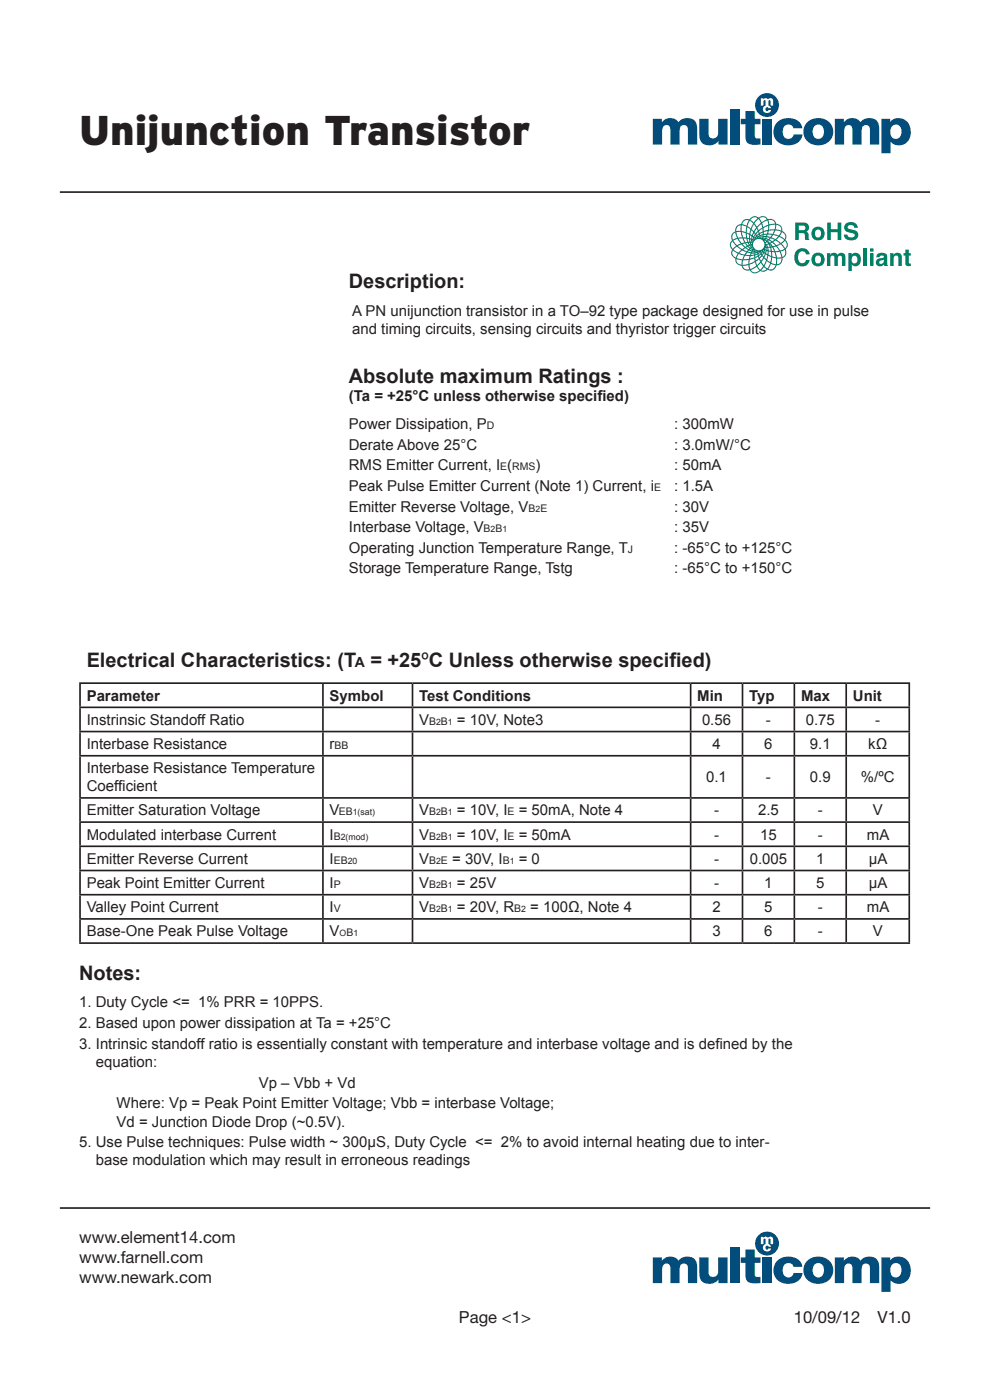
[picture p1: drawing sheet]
<svg xmlns="http://www.w3.org/2000/svg" width="210mm" height="297mm" viewBox="0 0 210 297" stroke-linecap="round" stroke-linejoin="round" font-family="sans-serif">
<path d="M12.7 40.8h184.6" fill="none" stroke="#231f20" stroke-width=".35"/>
<g fill="#034d7d">
<path d="M138.5 25.2h1.9v.8a2.16 2.16 0 0 1 3.5-.1 2.36 2.36 0 0 1 3.8 .1l.2 1v3.7h-2v-3.2a.87 .87 0 0 0-.9-1 .87 .87 0 0 0-.8 1v3.2h-2v-3.1a.87 .87 0 0 0-.8-1.1 .87 .87 0 0 0-.9 .9l-.1 3.3h-1.9z"/>
<path d="M148.3 25.2h2v3.2a1.04 1.04 0 0 0 1.2 1 1.04 1.04 0 0 0 .9-1.3v-2.9h1.9v5.5h-1.9v-.8a2.46 2.46 0 0 1-3.7 .1l-.3-.9z"/>
<path d="M154.8 23.2h2v7.5h-2z"/>
<path d="M158.1 23.6h2v1.6h1.2v1.2h-1.2v2.5a.85 .85 0 0 0 1.2 .5v1.3h-.8a1.78 1.78 0 0 1-2.4-1.9v-2.4h-1v-1.2h1z"/>
<path d="M161.7 25.2h2v5.5h-2z"/>
<path d="M164.7 26.1a3.4 3.4 0 0 1 5.4 .5l.1 .6h-1.9a1.13 1.13 0 0 0-1.3-.8 1.13 1.13 0 0 0-.9 1.2 1.31 1.31 0 0 0 .3 1.5 1.31 1.31 0 0 0 1.6 .1l.3-.7h1.9a3.2 3.2 0 0 1-5.5 1.3 2.96 2.96 0 0 1 0-3.7z"/>
<path d="M177.1 25.2h1.9v.8a2.16 2.16 0 0 1 3.5-.1 2.36 2.36 0 0 1 3.8 .1l.2 1v3.7h-2v-3.2a.87 .87 0 0 0-.9-1 .87 .87 0 0 0-.8 1v3.2h-2v-3.1a.87 .87 0 0 0-.8-1.1 .87 .87 0 0 0-.9 .9v3.3h-2z"/>
<path d="M171.1 26.1a3.2 3.2 0 0 1 3.7-.9 3.2 3.2 0 0 1 1.9 3.4 3.3 3.3 0 0 1-3.1 2.2 3.3 3.3 0 0 1-3.1-2.2 2.86 2.86 0 0 1 .6-2.5zM172.8 26.8a1.89 1.89 0 0 0 .3 2.6 1.46 1.46 0 0 0 1.5-.6 1.46 1.46 0 0 0 0-1.7 1.13 1.13 0 0 0-1.8-.3z"/>
<path d="M187 25.2h1.8v.6a2.5 2.5 0 0 1 2.7-.6 2.5 2.5 0 0 1 1.7 2.2 2.58 2.58 0 0 1-.9 2.9 2.58 2.58 0 0 1-3.1 .1l-.3-.3v2.4h-1.9zM189.1 26.9a1.84 1.84 0 0 0 .5 2.5 1.28 1.28 0 0 0 1.6-1.5 1.19 1.19 0 0 0-.6-1.4 1.19 1.19 0 0 0-1.5 .4z"/>
<circle cx="162.7" cy="22.3" r="2.54"/>
</g>
<path d="M161.4 20.9h.5v.2l.5-.3 .5 .3 .1-.2a.6 .6 0 0 1 .7 0 .6 .6 0 0 1 .3 .6v.9h-.5l-.1-1.1h-.3l-.1 1.1 .4 .3 .1 .3h-.5a.36 .36 0 0 0-.5-.1 .36 .36 0 0 0 0 .5 .36 .36 0 0 0 .5 .1v-.2h.6a.85 .85 0 0 1-1.4 .5 .85 .85 0 0 1 .2-1.4v-1l-.2-.2-.2 .2-.1 1h-.5z" fill="#fff"/>
<g fill="#034d7d">
<path d="M138.5 266.7h1.9v.8a2.16 2.16 0 0 1 3.5 0 2.36 2.36 0 0 1 3.8 .1l.2 .9v3.7h-2v-3.2a.87 .87 0 0 0-.9-.9 .87 .87 0 0 0-.8 .9v3.2h-2v-3.1a.87 .87 0 0 0-.8-1.1 .87 .87 0 0 0-.9 1l-.1 3.2h-1.9z"/>
<path d="M148.3 266.7h2v3.2a1.04 1.04 0 0 0 1.2 1 1.04 1.04 0 0 0 .9-1.2v-3h1.9v5.5h-1.9v-.7a2.46 2.46 0 0 1-3.7 0l-.3-.9z"/>
<path d="M154.8 264.7h2v7.5h-2z"/>
<path d="M158.1 265.1h2v1.6h1.2v1.2h-1.2v2.5a.85 .85 0 0 0 1.2 .5v1.3h-.8a1.78 1.78 0 0 1-2.4-1.9v-2.4h-1v-1.2h1z"/>
<path d="M161.7 266.7h2v5.5h-2z"/>
<path d="M164.7 267.7a3.4 3.4 0 0 1 5.4 .5l.1 .5h-1.9a1.13 1.13 0 0 0-1.3-.7 1.13 1.13 0 0 0-.9 1.1 1.31 1.31 0 0 0 .3 1.6 1.31 1.31 0 0 0 1.6 0l.3-.6h1.9a3.2 3.2 0 0 1-5.5 1.3 2.96 2.96 0 0 1 0-3.7z"/>
<path d="M177.1 266.7h1.9v.8a2.16 2.16 0 0 1 3.5 0 2.36 2.36 0 0 1 3.8 .1l.2 .9v3.7h-2v-3.2a.87 .87 0 0 0-.9-.9 .87 .87 0 0 0-.8 .9v3.2h-2v-3.1a.87 .87 0 0 0-.8-1.1 .87 .87 0 0 0-.9 1v3.2h-2z"/>
<path d="M171.1 267.6a3.2 3.2 0 0 1 3.7-.8 3.2 3.2 0 0 1 1.9 3.4 3.3 3.3 0 0 1-3.1 2.2 3.3 3.3 0 0 1-3.1-2.2 2.86 2.86 0 0 1 .6-2.6zM172.8 268.3a1.89 1.89 0 0 0 .3 2.6 1.46 1.46 0 0 0 1.5-.6 1.46 1.46 0 0 0 0-1.7 1.13 1.13 0 0 0-1.8-.3z"/>
<path d="M187 266.7h1.8v.7a2.5 2.5 0 0 1 2.7-.7 2.5 2.5 0 0 1 1.7 2.2 2.58 2.58 0 0 1-.9 2.9 2.58 2.58 0 0 1-3.1 .1l-.3-.3v2.4h-1.9zM189.1 268.4a1.84 1.84 0 0 0 .5 2.5 1.28 1.28 0 0 0 1.6-1.5 1.19 1.19 0 0 0-.6-1.3 1.19 1.19 0 0 0-1.5 .3z"/>
<circle cx="162.7" cy="263.8" r="2.54"/>
</g>
<path d="M161.4 262.4h.5v.2l.5-.2 .5 .2 .1-.1a.6 .6 0 0 1 .7-.1 .6 .6 0 0 1 .3 .6v.9h-.5l-.1-1.1h-.3l-.1 1.1 .4 .3 .1 .3h-.5a.36 .36 0 0 0-.5-.1 .36 .36 0 0 0 0 .6 .36 .36 0 0 0 .5 0v-.2h.6a.85 .85 0 0 1-1.4 .6 .85 .85 0 0 1 .2-1.5v-1l-.2-.1-.2 .1-.1 1h-.5z" fill="#fff"/>
<path d="M12.7 256.3h184.6" fill="none" stroke="#231f20" stroke-width=".35"/>
<path d="M156.4 47.8l.8-.2a1.28 1.28 0 0 1 1.7-1 1.28 1.28 0 0 1 2-.4 1.29 1.29 0 0 1 2 .3 1.31 1.31 0 0 1 1.7 1 1.27 1.27 0 0 1 1.3 1.5 1.27 1.27 0 0 1 .7 1.9 1.27 1.27 0 0 1 0 2 1.27 1.27 0 0 1-.6 1.8 1.27 1.27 0 0 1-1.3 1.6 1.27 1.27 0 0 1-1.9 .9l-.7 .4-.8-.1a1.36 1.36 0 0 1-2.3-.2 1.3 1.3 0 0 1-1.7-.9 1.28 1.28 0 0 1-1.3-1.5 1.28 1.28 0 0 1-.7-1.9 1.28 1.28 0 0 1 0-2 1.28 1.28 0 0 1 .7-1.9 1.45 1.45 0 0 1 .4-1.3zM159.3 57.3a1.11 1.11 0 0 0 1.8 0l-.6-.7zM162 56.6l-.5 .7 .6 .1 .5-.3zM160.7 56.4l.6 .8 .6-.7-.5-.8zM157.5 56.4a1.05 1.05 0 0 0 1.4 .7l-.2-.9zM163.5 56l-.5 1.1a1.04 1.04 0 0 0 1.5-.8zM159 56.2l.2 .9 1.2-.7-.2-.8zM162.7 55.4l-.5 1 .6 .5 .5-1zM162 54.8l-.5 .8 .5 .7 .3-.5a.54 .54 0 0 0 .2-.6 .54 .54 0 0 0-.5-.4zM160.3 55.5l.3 .7 .7-.7-.3-.5zM157.6 55.2l-.1 1 1.2-.2 .1-.9zM156.2 55v.4l.3 .5 .8 .3 .1-1zM164.8 54.8v1.3l.6-.3 .4-.7v-.3zM163.8 54.6l-.2 1.2 1 .3v-1.3zM159 55.1v.8l1.1-.5-.1-.6zM163 54.3l-.3 .9 .7 .4 .1-.2a.71 .71 0 0 0-.5-1.1zM161.7 54.3l-.5 .6 .2 .5 .5-.8zM160.2 54.7l.1 .6 .6-.5-.1-.4zM162.4 54l-.2 .6 .4 .4 .2-.8zM158.1 54.2l-.4 .8h.6a.54 .54 0 0 0 .6-.1 .54 .54 0 0 0 .1-.6zM156.7 53.9l-.4 .8 1.2 .3 .3-.8zM159.2 54.3l-.1 .6 .9-.3v-.4zM164.5 53.5l.3 1.1h.9l-.3-1.2zM155.5 53.1l-.2 .5 .1 .5 .7 .6 .4-.9zM161 54.3l.1 .3 .4-.4-.1-.2zM163.8 53.5v.9l.8 .2-.1-.3a.67 .67 0 0 0-.7-.8zM165.6 53.4l.4 1.1 .3-.2 .3-.4-.1-.9zM160.2 54.2v.3l.5-.3v-.2zM162.1 53.7l-.3 .5 .2 .2 .2-.6zM163 53.3v.7l.6 .3-.1-.9zM158.5 53.6l-.3 .4 .9 .1 .1-.4zM160.9 53.9v.2l.4-.3-.1-.1zM159.4 53.8l-.1 .3 .7-.1v-.2zM157 53.5l-.1 .2 1 .3 .4-.5-.9-.4zM161.8 53.5l-.2 .3 .1 .2 .2-.4zM160.2 53.8v.1l.4-.1v-.2zM162.6 53.2l-.1 .5 .3 .2v-.6zM160.8 53.6v.1l.3-.2zM161.5 53.3l-.1 .3zM162.3 53.1l-.1 .4 .1 .1 .1-.4zM155.8 52.7l-.2 .3 1 .6 .6-.6-.9-.7zM159.6 53.4l-.1 .2h.5v-.2zM158.9 53.1l-.2 .3 .6 .1 .1-.2zM160.2 53.4v.1l.4-.1zM162 53v.4zM160.8 53.2l.1-.1zM157.6 53l.8 .3 .3-.3-.6-.4zM161.3 53v.3zM164 52.4l.4 .9 .9-.1-.7-.9zM163.6 52.5l.1 .7 .5 .1-.4-.8zM159.8 53.1l-.1 .1h.4zM163 52.6v.5l.5 .1-.1-.6zM160.3 53.1v.1l.2-.2zM164.8 52.2l.7 1 .9-.4-.8-1zM159 53l.5 .1 .1-.1-.4-.2zM161.7 52.8v.3zM162.6 52.6v.4l.2 .1-.1-.5zM161.1 52.8v.2zM162.3 52.6l.1 .3v-.3zM160 52.8l-.1 .1h.2zM158.3 52.5l.6 .3a.37 .37 0 0 0-.2-.3 .37 .37 0 0 0-.4 0zM161.4 52.7v.2zM156.5 52.2l.4 .3a.53 .53 0 0 0 .5 .4 .53 .53 0 0 0 .5-.4l-.6-.7zM160.4 52.8l.1-.1zM159.3 52.7h.4zM155.4 51.2l-.3 .4-.1 .5 .4 .7 .7-.6zM161.9 52.6l.2 .2zM165.8 51.7l.7 1 .4-.6-.2-.8-.2-.2zM161.6 52.5l.1 .1zM160.2 52.5l-.1 .1zM158.8 52.3l.4 .3 .1-.1-.3-.3zM159.6 52.5h.3zM162.4 52.1l.3 .3zM157.5 51.8l.6 .6 .3-.2-.4-.6zM162.7 52l.2 .4 .4-.1-.2-.5zM162.1 52.2l.2 .2zM161.8 52.2l.1 .1zM159.2 52.1l.2 .2h.1zM163.3 51.8l.2 .5h.2zM160 52.2h.1zM163.5 51.6l.4 .6 .6-.1-.7-.6zM159.6 52l.2 .1zM158.2 51.6l.4 .5 .2-.1a.37 .37 0 0 0-.1-.4 .37 .37 0 0 0-.5 0zM155.6 51.1l.7 .9 .8-.3-.6-1zM164 51.3l.7 .7 .7-.3-.9-.7zM160.9 51.9a.11 .11 0 0 0 .2 0 .11 .11 0 0 0-.2 0zM161.9 51.9h.1zM159.9 51.9h.2zM158.8 51.5l.3 .4h.1l-.2-.4zM162.1 51.8l.3 .1zM159.3 51.5l.1 .3h.1zM162.4 51.6l.2 .2 .4-.1-.3-.4zM159.6 51.5l.3 .2zM161.8 51.6h.2zM160 51.5l.1 .1zM156.7 50.6l.6 1 .6-.2-.4-.8zM165.3 50.2l-.6 .6 .9 .8 .7-.7zM162.9 51.1l.4 .4 .3-.2-.5-.3zM162.2 51l-.2 .4a.3 .3 0 0 0 .3 0 .3 .3 0 0 0 .2-.3zM161.4 51.1v.3l.1-.4zM157.7 50.6l.4 .8 .4-.1-.2-.7zM160.2 51.2l.1 .2zM161.8 51l-.1 .4 .3-.4zM159.9 51.1l.1 .2zM158.6 50.7l.3 .6a.39 .39 0 0 0 0-.4 .39 .39 0 0 0-.3-.2zM159.5 50.9l.2 .4zM159.1 50.8l.1 .5h.1v-.4zM163.5 50.5l-.3 .3 .6 .4 .5-.3zM160.5 51v.2zM160.8 50.9v.1zM162.4 50.7a.27 .27 0 0 0 .2 .3 .27 .27 0 0 0 .3-.1zM161.2 50.9l-.1 .1zM160.2 50.7l.1 .3zM159.9 50.5l.1 .4zM155.6 49.6l-.2 .4 .1 .9 .8-.4-.3-1.2zM161.4 50.8l.2-.1zM160.7 50.5l-.1 .3zM161 50.7v.1l.1-.3zM161.9 50.6l.3 .1zM159.6 50.2l-.1 .5h.2l.1-.4zM164 49.9l-.4 .5 .9 .3 .6-.5zM162.6 50.3v.1a.39 .39 0 0 0 .3 .3 .39 .39 0 0 0 .4-.2zM165.9 49.2l-.5 .9 1.1 .6 .1-.4-.1-.5zM159.1 49.9v.7h.1a.37 .37 0 0 0 .2-.4 .37 .37 0 0 0-.3-.3zM160.5 50.2l-.1 .4zM161.3 50.4l.1 .1 .3-.1v-.1zM158.4 49.6l.1 .8 .4 .1v-.7zM161.9 50.3v.1l.4 .1 .1-.2zM160.8 50.4l.3-.2zM156.2 49.3l.4 1.1h.8l-.3-1.2zM157.4 49.2v.3a.74 .74 0 0 0 .9 .9l-.1-.9zM160.3 49.9l-.3 .4 .1 .1 .3-.4zM162.8 49.8l-.1 .3 .7 .2 .3-.5zM161.3 50.1v.1l.4-.1 .1-.2zM160.7 50.1v.1l.3-.2v-.2zM159.9 49.4l-.1 .7a.38 .38 0 0 0 .1-.7zM162 49.9v.2h.5l.1-.3zM164.5 48.9l-.4 .8 1.1 .3 .5-.9zM159.4 48.8l-.2 .9 .3 .2 .3-.6zM160.8 49.2l-.4 .5 .1 .1a.36 .36 0 0 0 .4-.2 .36 .36 0 0 0-.1-.4zM161.2 49.7v.1a.4 .4 0 0 0 .6-.5zM162 49.3v.3h.7l.1-.6zM163.1 49l-.2 .6h1l.3-.7zM158.5 48.2v.3a.72 .72 0 0 0 .5 1.1l.2-.9zM160.5 48.5l-.5 .7 .3 .3 .4-.5zM161 49.1l.1 .3 .7-.3-.1-.6zM157.4 47.8l-.1 1.2 .9 .2 .1-1.1zM159.9 47.6l-.2 .5a.54 .54 0 0 0-.3 .5 .54 .54 0 0 0 .5 .4l.5-.7zM156.5 48l-.3 .4v.6h.9l.1-1.2zM161.9 48.4l.1 .6 .9-.2 .1-.9zM164.7 47.7l-.2 1 1.2 .2v-.5l-.3-.4zM161.1 47.9a.53 .53 0 0 0-.4 .4 .53 .53 0 0 0 .2 .5l.8-.5-.2-.8zM163.2 47.8l-.1 .9 1.2-.1 .1-.9zM159 46.8l-.4 1.2 .7 .5 .5-1.1zM161.7 47.3l.2 .9 1.1-.5-.2-.9zM160.7 46.6l-.7 .8 .5 .7 .9-.8-.5-.8zM157.9 46.9l-.5 .7 1 .3 .4-1.2h-.5zM163 46.7l.2 .9 1.2-.2a1.05 1.05 0 0 0-1.4-.7zM159.3 46.4l-.2 .3 .8 .5 .8-.9-.6-.2zM161.1 46.3l.5 .8 1.1-.5a1.04 1.04 0 0 0-1.6-.3z" fill="#008164"/>
<circle cx="160.9" cy="51.9" r="1.33" fill="#fff"/>
<g fill="#008164">
<path d="M175.5 47.2h.7v1.4h1.5v-1.4h.7v3.7h-.7v-1.6h-1.5v1.6h-.7z"/>
<path d="M179.4 47.4a1.53 1.53 0 0 1 2.6 .9h-.8a.75 .75 0 0 0-.7-.6 .75 .75 0 0 0-.7 .5l.3 .3a2.24 2.24 0 0 1 1.9 1 1.43 1.43 0 0 1-2.1 1.4l-.7-.4-.2-.5v-.2h.7a.85 .85 0 0 0 .8 .6 .85 .85 0 0 0 .8-.5l-.3-.4a2.46 2.46 0 0 1-1.9-.9 1.12 1.12 0 0 1 .3-1.2z"/>
<path d="M169 53.1a1.62 1.62 0 0 1 2.7 .9h-.7a.86 .86 0 0 0-1-.7 .86 .86 0 0 0-.7 1 1.04 1.04 0 0 0 .2 1.2 1.04 1.04 0 0 0 1.1 .2l.4-.5h.7a1.64 1.64 0 0 1-1.9 1.3 1.64 1.64 0 0 1-1.3-1.9l.1-.9z"/>
<path d="M175.4 53.7h.7v.4a.86 .86 0 0 1 1.5 0 .91 .91 0 0 1 1.1-.4 .91 .91 0 0 1 .6 1v1.7h-.7v-1.7a.44 .44 0 0 0-.5-.5 .44 .44 0 0 0-.4 .6v1.6h-.7v-1.6a.45 .45 0 0 0-.4-.6 .45 .45 0 0 0-.5 .6v1.6h-.7z"/>
<path d="M183.1 52.7h.7v3.7h-.7z"/>
<path d="M188.8 53.7h.7v.4a.95 .95 0 0 1 1.1-.4 .95 .95 0 0 1 .7 .9v1.8h-.7v-1.6a.53 .53 0 0 0-.7-.6 .53 .53 0 0 0-.4 .7v1.5h-.7z"/>
<path d="M192.1 53h.7v.7h.4v.5h-.4v1.6l.4 .1v.5h-.6a.49 .49 0 0 1-.5-.5v-1.7h-.4v-.5h.4z"/>
<path d="M159.5 51.9a1.45 1.45 0 0 1 2.9 0 1.45 1.45 0 0 1-2.9 0zM159.7 51.9a1.25 1.25 0 0 0 2.5 0 1.25 1.25 0 0 0-2.5 0z"/>
<path d="M168.7 47.2h1.7a1.02 1.02 0 0 1 1.2 .7 1.02 1.02 0 0 1-.6 1.2 1.63 1.63 0 0 1 .6 1.6l.1 .2h-.9v-.2a1 1 0 0 0-.4-1.2h-1v1.4h-.7zM169.4 47.9v.9h.9a.5 .5 0 0 0 .5-.4 .5 .5 0 0 0-.5-.5z"/>
<path d="M172.1 49.5a1.45 1.45 0 0 1 2.9 0 1.45 1.45 0 0 1-2.9 0zM173 48.9a.83 .83 0 0 0-.1 1 .83 .83 0 0 0 1 .4 .84 .84 0 0 0 .3-1.1 .84 .84 0 0 0-1-.4z"/>
<path d="M172.1 55a1.45 1.45 0 0 1 2.9 0 1.45 1.45 0 0 1-2.9 0zM173 54.4a.83 .83 0 0 0-.1 1.1 .83 .83 0 0 0 1 .3 .84 .84 0 0 0 .3-1.1 .84 .84 0 0 0-1-.4z"/>
<path d="M180 53.7h.7v.4a1.11 1.11 0 0 1 1.3-.4 1.11 1.11 0 0 1 .6 1.3 1.13 1.13 0 0 1-.5 1.3 1.13 1.13 0 0 1-1.4-.2v1.4h-.7zM180.8 54.4a.81 .81 0 0 0-.1 1 .81 .81 0 0 0 .9 .4 .91 .91 0 0 0-.3-1.5z"/>
<path d="M184.6 52.7h.7v.7h-.7zM184.6 53.7h.7v2.7h-.7z"/>
<path d="M186.1 54a1.44 1.44 0 0 1 2.1 .2v1.8l.1 .4h-.7l-.1-.3a.91 .91 0 0 1-1.6 0 .91 .91 0 0 1 .9-1.3l.6-.2a.45 .45 0 0 0-.4-.4 .45 .45 0 0 0-.4 .4h-.7zM186.5 55.5a.49 .49 0 0 0 .6 .5 .49 .49 0 0 0 .4-.6v-.3z"/>
</g>
<g fill="none" stroke="#231f20" stroke-width=".35">
<path d="M16.8 144.9h176.3M16.8 150.1h176.3M16.8 155.2h176.3M17 145.1v4.8M17 150.2v4.8M17 155.4v4.8M68.5 145.1v4.8M68.5 150.2v4.8M68.5 155.4v4.8M87.5 145.1v4.8M87.5 150.2v4.8M87.5 155.4v4.8"/>
<path d="M146.5 145.1v4.8M146.5 150.2v4.8M146.5 155.4v4.8M157.5 145.1v4.8M157.5 150.2v4.8M157.5 155.4v4.8M168.5 145.1v4.8M168.5 150.2v4.8M168.5 155.4v4.8M179.5 145.1v4.8M179.5 150.2v4.8M179.5 155.4v4.8"/>
<path d="M192.9 145.1v4.8M192.9 150.2v4.8M192.9 155.4v4.8M16.8 160.3h176.3M16.8 169.3h176.3M16.8 174.4h176.3M16.8 179.5h176.3M17 160.5v8.6M17 169.4v4.8M17 174.6v4.8M17 179.7v4.8M68.5 160.5v8.6"/>
<path d="M68.5 169.4v4.8M68.5 174.6v4.8M68.5 179.7v4.8M87.5 160.5v8.6M87.5 169.4v4.8M87.5 174.6v4.8M87.5 179.7v4.8M146.5 160.5v8.6M146.5 169.4v4.8M146.5 174.6v4.8M146.5 179.7v4.8M157.5 160.5v8.6"/>
<path d="M157.5 169.4v4.8M157.5 174.6v4.8M157.5 179.7v4.8M168.5 160.5v8.6M168.5 169.4v4.8M168.5 174.6v4.8M168.5 179.7v4.8M179.5 160.5v8.6M179.5 169.4v4.8M179.5 174.6v4.8M179.5 179.7v4.8M192.9 160.5v8.6"/>
<path d="M192.9 169.4v4.8M192.9 174.6v4.8M192.9 179.7v4.8M16.8 184.7h176.3M16.8 189.8h176.3M16.8 194.9h176.3M17 184.8v4.8M17 190v4.8M17 195.1v4.8M68.5 184.8v4.8M68.5 190v4.8M68.5 195.1v4.8"/>
<path d="M87.5 184.8v4.8M87.5 190v4.8M87.5 195.1v4.8M146.5 184.8v4.8M146.5 190v4.8M146.5 195.1v4.8M157.5 184.8v4.8M157.5 190v4.8M157.5 195.1v4.8M168.5 184.8v4.8M168.5 190v4.8M168.5 195.1v4.8"/>
<path d="M179.5 184.8v4.8M179.5 190v4.8M179.5 195.1v4.8M192.9 184.8v4.8M192.9 190v4.8M192.9 195.1v4.8M16.8 200.1h176.3"/>
</g>
<text font-size="8.8" fill="#231f20" x="16.8" y="30.8">Unijunction Transistor</text>
<g font-size="4.2" fill="#231f20">
<text x="74" y="61.1">Description:</text>
<text x="74" y="81.3">Absolute maximum Ratings :</text>
<text x="18.4" y="141.4">Electrical Characteristics: (T</text>
<text x="78.6" y="141.4">= +25ºC Unless otherwise specif</text>
<text x="142" y="141.4">ied)</text>
<text x="16.8" y="207.8">Notes:</text>
</g>
<g font-size="3.5" fill="#231f20">
<text x="16.8" y="263.7">www.element14.com</text>
<text x="16.8" y="267.9">www.farnell.com</text>
<text x="16.8" y="272.2">www.newark.com</text>
<text x="97.4" y="280.6">Page &lt;1&gt;</text>
<text x="168.4" y="280.7">10/09/12</text>
<text x="186.1" y="280.7">V1.0</text>
</g>
<g font-size="3.2" fill="#231f20">
<text x="74.7" y="70.8">and timing circuits, sensing circuits and thyristor trigger circuits</text>
<text x="74.7" y="67">A PN unijunction transistor in a TO–92 type package designed for use in pulse</text>
<text x="74" y="85.1">(Ta = +25°C unless otherwise specif</text>
<text x="126.7" y="85.1">ied)</text>
<text x="74" y="91">Power Dissipation, P</text>
<text x="74" y="95.4">Derate Above 25°C</text>
<text x="143" y="95.4">: 3.0mW/°C</text>
<text x="143" y="91">: 300mW</text>
<text x="74" y="99.8">RMS Emitter Current, I (</text>
<text x="113.6" y="99.8">)</text>
<text x="143" y="99.8">: 50mA</text>
<text x="74" y="104.1">Peak Pulse Emitter Current (Note 1) Current, i</text>
<text x="143" y="104.1">: 1.5A</text>
<text x="74" y="108.5">Emitter Reverse Voltage, V</text>
<text x="74" y="112.9">Interbase Voltage, V</text>
<text x="143" y="108.5">: 30V</text>
<text x="143" y="112.9">: 35V</text>
<text x="74" y="117.3">Operating Junction Temperature Range, T</text>
<text x="143" y="117.3">: -65°C to +125°C</text>
<text x="74" y="121.7">Storage Temperature Range, Tstg</text>
<text x="143" y="121.7">: -65°C to +150°C</text>
<text x="18.4" y="148.6">Parameter</text>
<text x="69.9" y="148.6">Symbol</text>
<text x="88.9" y="148.6">Test Conditions</text>
<text x="147.9" y="148.6">Min</text>
<text x="158.9" y="148.6">Typ</text>
<text x="169.9" y="148.6">Max</text>
<text x="180.9" y="148.6">Unit</text>
<text x="18.4" y="153.8">Instrinsic Standoff Ratio</text>
<text x="88.9" y="153.8">V</text>
<text x="96.9" y="153.8">= 10V, Note3</text>
<text x="148.9" y="153.8">0.56</text>
<text x="162.5" y="153.8">-</text>
<text x="170.9" y="153.8">0.75</text>
<text x="185.7" y="153.8">-</text>
<text x="18.4" y="158.9">Interbase Resistance</text>
<text x="69.9" y="158.9">r</text>
<text x="151.1" y="158.9">4</text>
<text x="162.1" y="158.9">6</text>
<text x="171.8" y="158.9">9.1</text>
<text x="184.2" y="158.9">kΩ</text>
<text x="18.4" y="164.1">Interbase Resistance Temperature</text>
<text x="18.4" y="167.9">Coeff</text>
<text x="25.1" y="167.9">icient</text>
<text x="149.8" y="166">0.1</text>
<text x="162.5" y="166">-</text>
<text x="171.8" y="166">0.9</text>
<text x="182.6" y="166">%/ºC</text>
<text x="18.4" y="173">Emitter Saturation Voltage</text>
<text x="69.9" y="173">V</text>
<text x="88.9" y="173">V</text>
<text x="96.9" y="173">= 10V, I</text>
<text x="110" y="173">= 50mA, Note 4</text>
<text x="151.5" y="173">-</text>
<text x="160.8" y="173">2.5</text>
<text x="173.5" y="173">-</text>
<text x="185.1" y="173">V</text>
<text x="18.4" y="178.1">Modulated interbase Current</text>
<text x="69.9" y="178.1">I</text>
<text x="88.9" y="178.1">V</text>
<text x="96.9" y="178.1">= 10V, I</text>
<text x="110" y="178.1">= 50mA</text>
<text x="151.5" y="178.1">-</text>
<text x="161.2" y="178.1">15</text>
<text x="173.5" y="178.1">-</text>
<text x="183.9" y="178.1">mA</text>
<text x="18.4" y="183.3">Emitter Reverse Current</text>
<text x="69.9" y="183.3">I</text>
<text x="88.9" y="183.3">V</text>
<text x="95.9" y="183.3">= 30V, I</text>
<text x="110" y="183.3">= 0</text>
<text x="151.5" y="183.3">-</text>
<text x="159" y="183.3">0.005</text>
<text x="173.1" y="183.3">1</text>
<text x="184.3" y="183.3">µA</text>
<text x="18.4" y="188.4">Peak Point Emitter Current</text>
<text x="69.9" y="188.4">I</text>
<text x="88.9" y="188.4">V</text>
<text x="96.9" y="188.4">= 25V</text>
<text x="151.5" y="188.4">-</text>
<text x="162.1" y="188.4">1</text>
<text x="173.1" y="188.4">5</text>
<text x="184.3" y="188.4">µA</text>
<text x="18.4" y="193.5">Valley Point Current</text>
<text x="69.9" y="193.5">I</text>
<text x="88.9" y="193.5">V</text>
<text x="96.9" y="193.5">= 20V, R</text>
<text x="112.5" y="193.5">= 100Ω, Note 4</text>
<text x="151.1" y="193.5">2</text>
<text x="162.1" y="193.5">5</text>
<text x="173.5" y="193.5">-</text>
<text x="183.9" y="193.5">mA</text>
<text x="18.4" y="198.7">Base-One Peak Pulse Voltage</text>
<text x="69.9" y="198.7">V</text>
<text x="151.1" y="198.7">3</text>
<text x="162.1" y="198.7">6</text>
<text x="173.5" y="198.7">-</text>
<text x="185.1" y="198.7">V</text>
<text x="16.8" y="213.7">1. Duty Cycle &lt;= 1% PRR = 10PPS.</text>
<text x="16.8" y="218.1">2. Based upon power dissipation at Ta = +25°C</text>
<text x="16.8" y="222.5">3. Intrinsic standoff ratio is essentially constant with temperature and interbase voltage and is def</text>
<text x="20.3" y="226.3">equation:</text>
<text x="151.7" y="222.5">ined by the</text>
<text x="54.9" y="230.7">Vp – Vbb + Vd</text>
<text x="24.7" y="235.1">Where: Vp = Peak Point Emitter Voltage; Vbb = interbase Voltage;</text>
<text x="24.7" y="239">Vd = Junction Diode Drop (~0.5V).</text>
<text x="16.8" y="243.4">5. Use Pulse techniques: Pulse width ~ 300µS, Duty Cycle &lt;= 2% to avoid internal heating due to inter-</text>
<text x="20.3" y="247.3">base modulation which may result in erroneous readings</text>
</g>
<text font-size="3" fill="#231f20" x="75.2" y="141.4">a</text>
<g font-size="2.2" fill="#231f20">
<text x="103.3" y="91">d</text>
<text x="106.1" y="99.8">e rms</text>
<text x="138.8" y="104.1">e</text>
<text x="102.6" y="112.9">b b</text>
<text x="112.1" y="108.5">b e</text>
<text x="133.2" y="117.3">j</text>
<text x="91" y="153.8">b b</text>
<text x="71" y="158.9">bb</text>
<text x="71.9" y="173">eb</text>
<text x="91" y="173">b b</text>
<text x="107.7" y="173">e</text>
<text x="70.8" y="178.1">b</text>
<text x="91" y="178.1">b b</text>
<text x="107.7" y="178.1">e</text>
<text x="70.8" y="183.3">eb</text>
<text x="91" y="183.3">b e</text>
<text x="106.6" y="183.3">b</text>
<text x="70.8" y="188.4">p</text>
<text x="91" y="188.4">b b</text>
<text x="70.8" y="193.5">v</text>
<text x="91" y="193.5">b b</text>
<text x="109.1" y="193.5">b</text>
<text x="73.5" y="198.7">b</text>
</g>
<g font-size="1.9" fill="#231f20">
<text x="104.1" y="112.9">2</text>
<text x="106.6" y="112.9">1</text>
<text x="113.6" y="108.5">2</text>
<text x="92.5" y="153.8">2</text>
<text x="95" y="153.8">1</text>
<text x="74.8" y="173">1(sat)</text>
<text x="92.5" y="173">2</text>
<text x="95" y="173">1</text>
<text x="72.3" y="178.1">2(mod)</text>
<text x="92.5" y="178.1">2</text>
<text x="95" y="178.1">1</text>
<text x="73.8" y="183.3">20</text>
<text x="92.5" y="183.3">2</text>
<text x="108.1" y="183.3">1</text>
<text x="92.5" y="188.4">2</text>
<text x="95" y="188.4">1</text>
<text x="92.5" y="193.5">2</text>
<text x="95" y="193.5">1</text>
<text x="110.6" y="193.5">2</text>
<text x="72" y="198.7">O</text>
<text x="75" y="198.7">1</text>
</g>
</svg>
